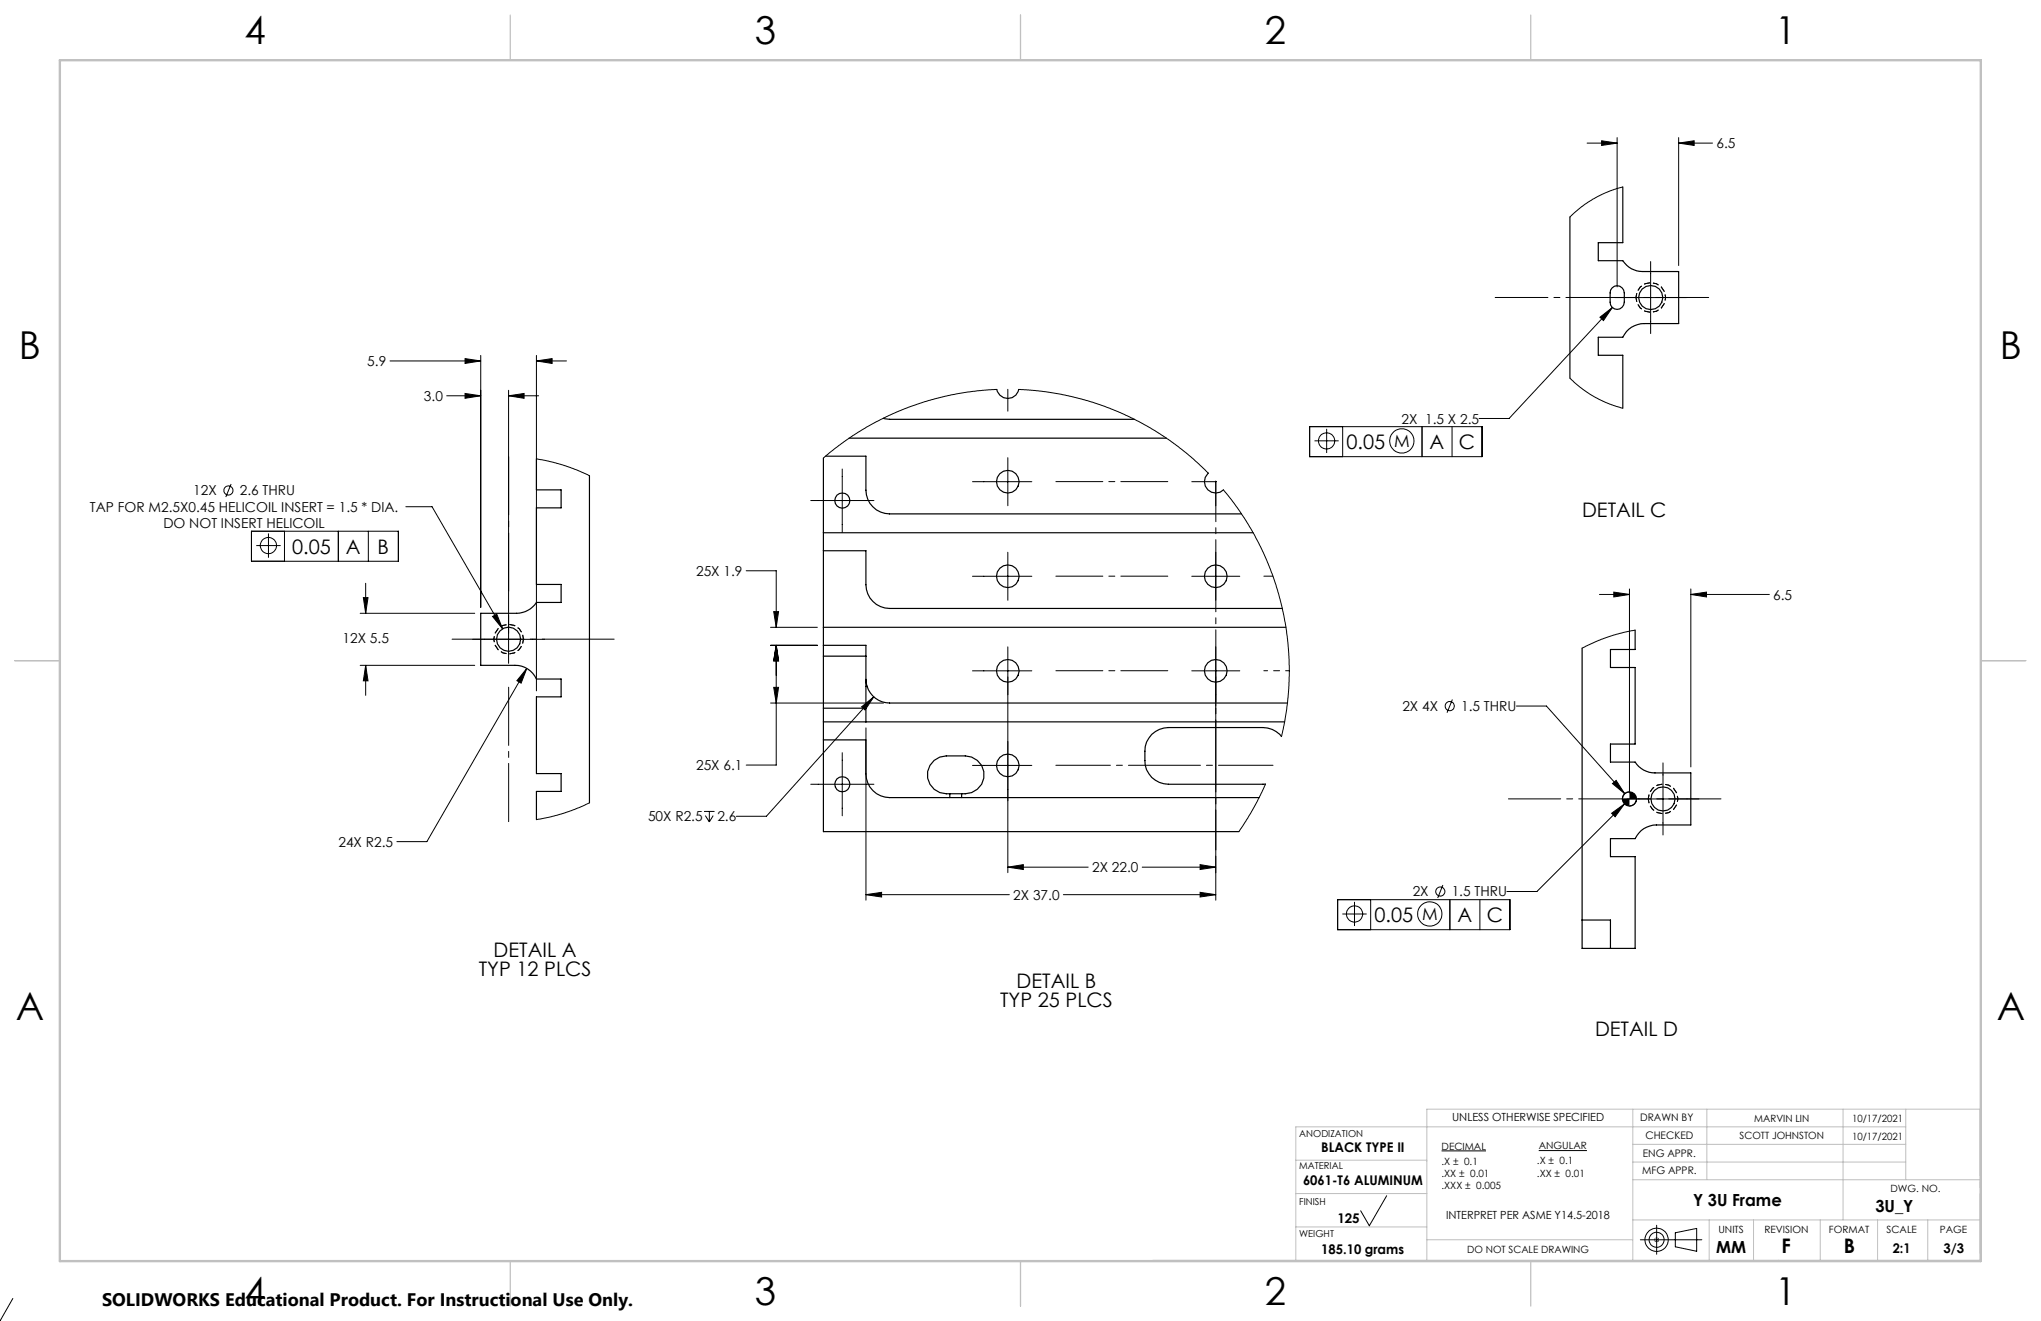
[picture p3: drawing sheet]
<svg xmlns="http://www.w3.org/2000/svg" width="432mm" height="279mm" viewBox="0 0 432 279" stroke-linecap="round" stroke-linejoin="round" font-family="sans-serif">
<g fill="none" stroke="#000" stroke-width=".21">
<path d="M335.8 30.3h6.3M338.8 29.8l3.3 .5-3.3 .5zM342.1 29.1v31.6M343.3 39.5l-3.2 1.1-3.1 1.5-2.4 1.6-2.5 2.2M355.1 30.3l3.3-.5v1zM355.1 29.1v27.1M355.1 30.3h7.2M349.2 55.3v15.3M82.5 76.3h19.2M98.4 75.8l3.3 .5-3.3 .6zM101.7 75.2v53.2M113.5 76.3l3.3-.5v1.1z"/>
<path d="M113.5 75.2v70.9M113.5 76.3h6.3M332.1 80l2.2 1.9 3.2 2.2 3.1 1.4 2.7 .8M338.5 67.1l2.6-2-1.9 2.7zM341.1 65.1l-21.8 23.4h-6.4M341.6 62.9h15.3M94.5 83.7h7.2M98.4 83.2l3.3 .5-3.3 .5zM107.6 83.7l3.3-.5v1zM107.6 82.6v57.7M107.6 83.7h6.3M113.5 97l2.6 .5 3.6 1 5 2.1"/>
<path d="M178.2 99.2v13.4M210.9 82.4l-4.1 .3-5.6 .8-5.5 1.4-4.4 1.6-4.4 1.9-5.4 3-4 2.8-3.3 2.7M213.2 82.3v4.7M213.2 96.8v10.2M215.5 82.4l5.6 .4 5.6 1.1 4.4 1.2 5.9 2.2 5.7 2.8 4.5 2.8 4.8 3.8 3.7 3.4M277.1 90.2h36.4v6.4h-36.4zM278.1 93.2h5.1M280.7 90.7v5.1M284.1 90.2v6.4M300.8 90.2v6.4M307.2 90.2v6.4M48.9 102.4l-1.1 2.7"/>
<path d="M53.2 112.4h31.1v6.3h-31.1zM54.2 115.4h5.2M56.8 112.8v5.2M60.2 112.4v6.3M71.6 112.4v6.3M77.9 112.4v6.3M85.9 107.2h5.5l14.9 25.8M171.5 105.9h13.4M205.7 101.9h12.6M213.2 116.8v10.2M252.1 101.9h5.2M257.2 101.7v5.3"/>
<path d="M257.2 116.8v10.2M258.8 103.6l2.4 2.9 2 3 2.2 3.7 1.3 2.5 2.4 5.7 1.2 3.5 1 3.6 .8 4.2 .4 3.3 .2 3.5 .1 3.5-.6 6.9-1.1 5.9M76.2 129.7h24.2M76.9 126.4h1l-.5 3.3zM77.4 123.4v6.3M100 135.2h15.2M104.2 130.4l.9-.5 1.2 3.1zM157.9 120.7h6.3v12M163 132.7h9.9M163 136.5h9.9M163.7 129.4h1l-.5 3.3zM164.2 136.5l.5 3.3h-1z"/>
<path d="M164.2 136.5v25.3h-6.3M205.7 121.9h12.6M213.2 136.8v47.8M252.1 121.9h10.2M257.2 136.8v53.6M338.4 125.7h6.3M341.4 125.2l3.3 .5-3.3 .6zM344.7 124.6v43.1M345.9 133.3l-2.5 .5-3.6 1-5.1 2.3M357.7 125.7l3.3-.5v1.1zM357.7 124.6v37.6M357.7 125.7h16.6"/>
<path d="M76.2 140.7h24.2M77.4 140.7l.5 3.3h-1zM77.4 140.7v6.4M111.4 141.4l-1.2 3.1-.8-.5zM111.4 141.4l-21.1 36.6h-6.3M163 148.7h23.9M163.7 145.4h1l-.5 3.3zM178.2 159.2v13.3M182.3 149.5l2.6-2.1-1.9 2.8zM183.2 154v36.4M184.9 147.4l-22.8 25.2h-6.3M205.7 141.9h12.6"/>
<path d="M252.1 141.9h10.2M307.3 148l-1.2 2.7M320.8 149.3h6.4l16.5 18.6M124.7 169.8l-2.3 1.1-2.9 1-2.9 .9-3.1 .6M148.9 171.6h2.3M149.2 172.5l.9 1.3M150.1 171.6v2.2M150.9 172.5l-.8 1.3M171.5 165.9h13.4M205.7 161.9h12.6M267.7 165.8l-2.4 4.9-3.2 5.2M341 172l2.7-2-2 2.8z"/>
<path d="M341.1 165.7l.8-.6 1.8 2.8zM343.7 170l-18.5 18.6h-6.4M344.2 169h15.2M344.7 167.5a1.49 1.49 0 0 0-1.5 1.5M346.2 169a1.49 1.49 0 0 1-1.5 1.5M351.8 161.4v15.2M183.2 189.2l3.3-.5v1zM183.2 189.2h30.3M213.2 183.4l3.3-.5v1zM213.2 183.4h17M225 189.2h32.2M241.7 183.4h15.5"/>
<path d="M253.9 188.7l3.3 .5-3.3 .5zM253.9 182.9l3.3 .5-3.3 .5zM283 190.3h36.4v6.3h-36.4zM284 193.3h5.1M286.6 190.7v5.2M290 190.3v6.3M305.3 187.2l-1.1 2.7M306.7 190.3v6.3M313.1 190.3v6.3M293.4 252.9l-3.7 6.4-1.8-3.2M305 243.4h9.4M325.5 243.4h10.2"/>
<path d="M350.5 259.2v6.1M2.7 274.6l-2.8 4.7M347 262.2h13M350.1 261.9l.7 .7M350.8 261.9l-.7 .7M354.4 260.7l4.6-.9v4.9l-4.6-1z"/>
<circle cx="280.7" cy="93.3" r="1.71"/>
<circle cx="296.6" cy="93.3" r="2.58"/>
<circle cx="48.3" cy="103.7" r=".97"/>
<circle cx="56.8" cy="115.4" r="1.71"/>
<circle cx="306.7" cy="149.4" r=".98"/>
<circle cx="286.6" cy="193.3" r="1.71"/>
<circle cx="302.5" cy="193.3" r="2.58"/>
<circle cx="304.7" cy="188.6" r=".96"/>
<circle cx="350.5" cy="262.2" r="2.45"/>
<circle cx="350.5" cy="262.2" r="1.59"/>
</g>
<g fill="none" stroke="#c0c0c0" stroke-width=".21">
<path d="M345.4 234.6v32M361.1 234.6v14.9M389.9 234.6v23.4M403.2 238.3h-129.1v28.3M403.2 234.6v14.9M274.1 245.4h27.8M274.1 252.4h27.8M274.1 259.5h27.8M345.4 249.5h73.5M345.4 258h73.5M345.4 242h57.8M345.4 245.8h57.8"/>
<path d="M361.6 258v8.6M371 258v8.6M385.1 258v8.6M397.2 258v8.6M407.8 258v8.6M243.9 266.6h175M301.9 262.2h43.5M350 262.2h1M350.1 261.9l.7 .7M350.5 261.7v1M350.8 261.9l-.7 .7M418.9 265.1v-30.5h-117v32"/>
</g>
<path d="M346.1 62.9a3.1 3.1 0 0 0 4.3 2.9 3.1 3.1 0 0 0 1.1-5.1 3.1 3.1 0 0 0-5.2 1l-.2 1.2M346.1 62.9a3.1 3.1 0 0 1 4.3-2.9 3.1 3.1 0 0 1 1.1 5.1 3.1 3.1 0 0 1-5.2-1l-.2-1.2M110.8 135.2a3.1 3.1 0 0 1-4.4 2.9 3.1 3.1 0 0 1-1-5.1 3.1 3.1 0 0 1 5.1 1l.3 1.2M110.8 135.2a3.1 3.1 0 0 0-4.4-2.9 3.1 3.1 0 0 0-1 5.1 3.1 3.1 0 0 0 5.1-1l.3-1.2M348.7 169a3.1 3.1 0 0 0 4.3 2.9 3.1 3.1 0 0 0 1.1-5.2 3.1 3.1 0 0 0-5.2 1.1l-.2 1.2M348.7 169a3.1 3.1 0 0 1 4.3-2.9 3.1 3.1 0 0 1 1.1 5.1 3.1 3.1 0 0 1-5.2-1l-.2-1.2" fill="none" stroke="#000" stroke-width=".21" stroke-dasharray="1.3 .6" stroke-dashoffset=".3" stroke-linecap="butt"/>
<path d="M257.2 101.9v77.9" fill="none" stroke="#000" stroke-width=".21" stroke-dasharray="15.2 1.3 1.3 1.3" stroke-dashoffset="6.8"/>
<path d="M418.9 234.6v32" fill="none" stroke="#c0c0c0" stroke-width=".21" stroke-dasharray="15.2 1.3 1.3 1.3" stroke-dashoffset="1.2"/>
<path d="M108 3.2v9.5M215.9 3.2v9.5M323.8 3.2v9.5M3.1 139.7h9.6M419.1 139.7h9.5M108 266.7v9.6M215.9 266.7v9.6M323.8 266.7v9.6" fill="none" stroke="#c0c0c0" stroke-width=".25"/>
<path d="M12.7 12.7h406.4v254h-406.4z" fill="none" stroke="#c0c0c0" stroke-width=".5"/>
<path d="M107.6 125v-28.4M107.6 173.8v-28.5" fill="none" stroke="#000" stroke-width=".21" stroke-dasharray="15.2 1.3 1.3 1.3" stroke-dashoffset="2.9"/>
<path d="M223.4 161.9h45.9" fill="none" stroke="#000" stroke-width=".21" stroke-dasharray="15.2 1.3 1.3 1.3" stroke-dashoffset="3.7"/>
<path d="M223.4 101.9h23.7M223.4 121.9h23.7M223.4 141.9h23.7" fill="none" stroke="#000" stroke-width=".21" stroke-dasharray="15.2 1.3 1.3 1.3" stroke-dashoffset="5.3"/>
<path d="M267.4 141.9h5.4" fill="none" stroke="#000" stroke-width=".21" stroke-dasharray="15.2 1.3 1.3 1.3" stroke-dashoffset="14.4"/>
<path d="M267.4 121.9h1.9" fill="none" stroke="#000" stroke-width=".21" stroke-dasharray="15.2 1.3 1.3 1.3"/>
<path d="M130.2 135.2h-34.8" fill="none" stroke="#000" stroke-width=".21" stroke-dasharray="15.2 1.3 1.3 1.3" stroke-dashoffset="-.3"/>
<path d="M316.3 62.9h45.2" fill="none" stroke="#000" stroke-width=".21" stroke-dasharray="15.2 1.3 1.3 1.3" stroke-dashoffset="4.1"/>
<path d="M319.1 169h45" fill="none" stroke="#000" stroke-width=".21" stroke-dasharray="15.2 1.3 1.3 1.3" stroke-dashoffset="4.2"/>
<g fill="#000">
<path d="M98.4 75.8l3.3 .5-3.3 .6zM113.5 76.3l3.3-.5v1.1zM77.4 140.7l.5 3.3h-1zM76.9 126.4h1l-.5 3.3zM111.4 141.4l-2 2.6 .8 .5zM107.6 83.7l3.3-.5v1zM98.4 83.2l3.3 .5-3.3 .5zM104.2 130.4l2.1 2.6-1.2-3.1zM163.7 129.4h1l-.5 3.3zM164.2 136.5l.5 3.3h-1zM163.7 145.4h1l-.5 3.3zM164.2 136.5l.5 3.3h-1zM213.2 183.4l3.3-.5v1zM253.9 182.9l3.3 .5-3.3 .5zM182.3 149.5l.7 .7 1.9-2.8zM338.8 29.8l3.3 .5-3.3 .5zM355.1 30.3l3.3-.5v1zM338.5 67.1l.7 .7 1.9-2.7zM341.4 125.2l3.3 .5-3.3 .6zM357.7 125.7l3.3-.5v1.1zM341.1 165.7l2.6 2.2-1.8-2.8zM341 172l.7 .8 2-2.8z"/>
<path d="M343.2 169a1.56 1.56 0 0 0 1.5 1.5v-1.5zM344.7 167.5v1.5h1.5a1.44 1.44 0 0 0-1.5-1.5z"/>
<path d="M183.2 189.2l3.3-.5v1zM253.9 188.7l3.3 .5-3.3 .5z"/>
</g>
<g fill="none" stroke="#000" stroke-width=".25">
<path d="M343.3 39.5v11.8h-5.2v3.8h5.2a4.9 4.9 0 0 0 4.2 2.3h7.6v11h-7.2a4.9 4.9 0 0 0-4.6 2.9h-5.2v3.8h5.2v11.2M332.1 45.9v34.1M341.1 60.9a1.5 1.5 0 0 1 1.6-.4 1.5 1.5 0 0 1 .9 1.4v2a1.5 1.5 0 0 1-1.5 1.5 1.5 1.5 0 0 1-1.5-1.5v-2l.1-.6zM113.5 97v6.6h5.2v3.8h-5.2v16.2h5.2v3.8h-5.2a5.1 5.1 0 0 1-4.2 2.3h-7.6v11h7.2a4.9 4.9 0 0 1 4.6 2.9h5.2v3.8h-5.2v16.2h5.2v3.8h-5.2v6M174.2 96.9v39.6M174.7 96.5h8.5v7.2a5.1 5.1 0 0 0 5 5h74.4M179.6 92.7h67.2M186.9 88.5l1.3 .2h51.8M210.9 82.4a2.35 2.35 0 0 0 2.3 1.9 2.35 2.35 0 0 0 2.3-1.9M124.7 100.6v69.2M174.2 116.5h9v7.2a5.1 5.1 0 0 0 5 5h83.1M174.2 112.7h90.9"/>
<path d="M255.7 100.1a2.37 2.37 0 0 0-.3 3.4 2.37 2.37 0 0 0 3.4 .1M174.2 136.5h9v2.3M174.2 136.5v2.3M174.2 138.8h9M174.2 138.8v11M174.2 132.7h97.9M183.2 138.8v11M334.7 137.1v57.5M345.9 133.3v4.1h-5.2v3.8h5.2v16.2h-5.2v3.8h5.2a4.9 4.9 0 0 0 4.2 2.3h7.6v11h-7.3a4.9 4.9 0 0 0-4.5 2.9h-5.2v3.8h5.2v19.4h-11.2v-6M174.2 149.8v2.9M174.2 156.5h9v7.2a5.1 5.1 0 0 0 5 5h78.2M174.2 149.8h9"/>
<path d="M174.2 152.7v23.2h87.9M174.2 152.7h97.6M183.2 149.8v2.9M183.2 143.7l.2 1.5M183.2 145.2h.2M183.4 145.2a5 5 0 0 0 4.8 3.5h84.2M271.1 155.8a4.9 4.9 0 0 0-3.9-1.9h-20a4.9 4.9 0 0 0-5 5v2a4.9 4.9 0 0 0 5 5l20.5-.1M200.9 167.9h2.5M200.9 167.9a4 4 0 0 1-4.7-3.6 4 4 0 0 1 4-4.4h4a4 4 0 0 1 4 4.4 4 4 0 0 1-4.8 3.6M200.9 167.9v.8M203.4 167.9v.8M334.7 194.6h6v6"/>
<circle cx="349.2" cy="62.9" r="2.54"/>
<circle cx="178.2" cy="105.9" r="1.59"/>
<circle cx="213.2" cy="101.9" r="2.39"/>
<circle cx="107.6" cy="135.2" r="2.56"/>
<circle cx="213.2" cy="121.9" r="2.39"/>
<circle cx="257.2" cy="121.9" r="2.4"/>
<circle cx="213.2" cy="141.9" r="2.39"/>
<circle cx="257.2" cy="141.9" r="2.4"/>
<circle cx="178.2" cy="165.9" r="1.58"/>
<circle cx="213.2" cy="161.9" r="2.39"/>
<circle cx="344.7" cy="169" r="1.49"/>
<circle cx="351.8" cy="169" r="2.56"/>
</g>
<g font-size="8.1">
<text x="51.7" y="9.3">4</text>
<text x="159.7" y="9.3">3</text>
<text x="267.6" y="9.3">2</text>
<text x="375.6" y="9.3">1</text>
<text x="4" y="76">B</text>
<text x="423.1" y="76">B</text>
<text x="3.3" y="215.7">A</text>
<text x="422.4" y="215.7">A</text>
<text x="51.7" y="276">4</text>
<text x="159.7" y="276">3</text>
<text x="267.6" y="276">2</text>
<text x="375.6" y="276">1</text>
</g>
<g font-size="4.2">
<text x="284.9" y="95">0.05</text>
<text x="302.5" y="95">A</text>
<text x="308.7" y="95">C</text>
<text x="334.7" y="109.4">DETAIL C</text>
<text x="61.8" y="117.1">0.05</text>
<text x="73.2" y="117.1">A</text>
<text x="79.9" y="117.1">B</text>
<text x="290.8" y="195">0.05</text>
<text x="308.4" y="195">A</text>
<text x="314.6" y="195">C</text>
<text x="104.4" y="202.3">DETAIL A</text>
<text x="101.3" y="206.5">TYP 12 PLCS</text>
<text x="215.1" y="208.9">DETAIL B</text>
<text x="211.6" y="213.1">TYP 25 PLCS</text>
<text x="337.5" y="219.1">DETAIL D</text>
<text x="376.9" y="265">F</text>
<text x="390.1" y="265">B</text>
</g>
<text font-size="3.8" x="21.6" y="276.3">SOLIDWORKS Educational Product. For Instructional Use Only.</text>
<g font-size="3.6">
<text x="294.9" y="94.5">M</text>
<text x="300.9" y="194.6">M</text>
</g>
<g font-size="3.5">
<text x="358.2" y="255">Y 3U Frame</text>
<text x="396.8" y="256.4">3U_Y</text>
<text x="363.1" y="265">MM</text>
</g>
<g font-size="2.9">
<text x="363.1" y="31.3">6.5</text>
<text x="77.7" y="77.4">5.9</text>
<text x="89.7" y="84.8">3.0</text>
<text x="296.5" y="89.6">2X 1.5 X 2.5</text>
<text x="40.9" y="104.8">12X</text>
<text x="50.7" y="104.8">2.6 THRU</text>
<text x="19" y="108.3">TAP FOR M2.5X0.45 HELICOIL INSERT = 1.5 * DIA.</text>
<text x="34.6" y="111.7">DO NOT INSERT HELICOIL</text>
<text x="147.3" y="121.8">25X 1.9</text>
<text x="375.2" y="126.8">6.5</text>
<text x="72.5" y="136">12X 5.5</text>
<text x="296.7" y="150.4">2X 4X</text>
<text x="309.1" y="150.4">1.5 THRU</text>
<text x="147.3" y="162.9">25X 6.1</text>
<text x="137.1" y="173.7">50X R2.5</text>
<text x="151.8" y="173.7">2.6</text>
<text x="71.6" y="179.1">24X R2.5</text>
<text x="231.1" y="184.5">2X 22.0</text>
<text x="214.4" y="190.3">2X 37.0</text>
<text x="298.9" y="189.6">2X</text>
<text x="307.1" y="189.6">1.5 THRU</text>
</g>
<g font-size="2.8">
<text x="279.5" y="243.7">BLACK TYPE II</text>
<text x="275.7" y="250.7">6061-T6 ALUMINUM</text>
<text x="282.9" y="258.6">125</text>
<text x="279.5" y="265.3">185.10 grams</text>
<text x="400.5" y="265">2:1</text>
<text x="411.2" y="265">3/3</text>
</g>
<g font-size="2.4">
<text x="307.2" y="237.2">UNLESS OTHERWISE SPECIFIED</text>
<text x="305.9" y="257.8">INTERPRET PER ASME Y14.5-2018</text>
</g>
<g font-size="2.2">
<text x="347" y="237.2">DRAWN BY</text>
<text x="347.6" y="244.7">ENG APPR.</text>
<text x="348.1" y="240.9">CHECKED</text>
<text x="347.4" y="248.4">MFG APPR.</text>
</g>
<g font-size="2.1">
<text x="371.1" y="237.4">MARVIN LIN</text>
<text x="391.8" y="237.4">10/17/2021</text>
<text x="305" y="243.2">DECIMAL</text>
<text x="325.5" y="243.1">ANGULAR</text>
<text x="368" y="240.9">SCOTT JOHNSTON</text>
<text x="391.8" y="241.1">10/17/2021</text>
<text x="304.9" y="246.3">.X ± 0.1</text>
<text x="304.9" y="248.9">.XX ± 0.01</text>
<text x="304.9" y="251.5">.XXX ± 0.005</text>
<text x="325.2" y="246.2">.X ± 0.1</text>
<text x="325.2" y="248.9">.XX ± 0.01</text>
<text x="400" y="252.1">DWG. NO.</text>
<text x="363.5" y="260.7">UNITS</text>
<text x="373.3" y="260.7">REVISION</text>
<text x="386.9" y="260.7">FORMAT</text>
<text x="399.1" y="260.7">SCALE</text>
<text x="410.4" y="260.7">PAGE</text>
<text x="310.4" y="265">DO NOT SCALE DRAWING</text>
</g>
<g font-size="2">
<text x="274.9" y="240.6">ANODIZATION</text>
<text x="274.9" y="247.3">MATERIAL</text>
<text x="274.9" y="254.8">FINISH</text>
<text x="274.9" y="261.7">WEIGHT</text>
</g>
</svg>
